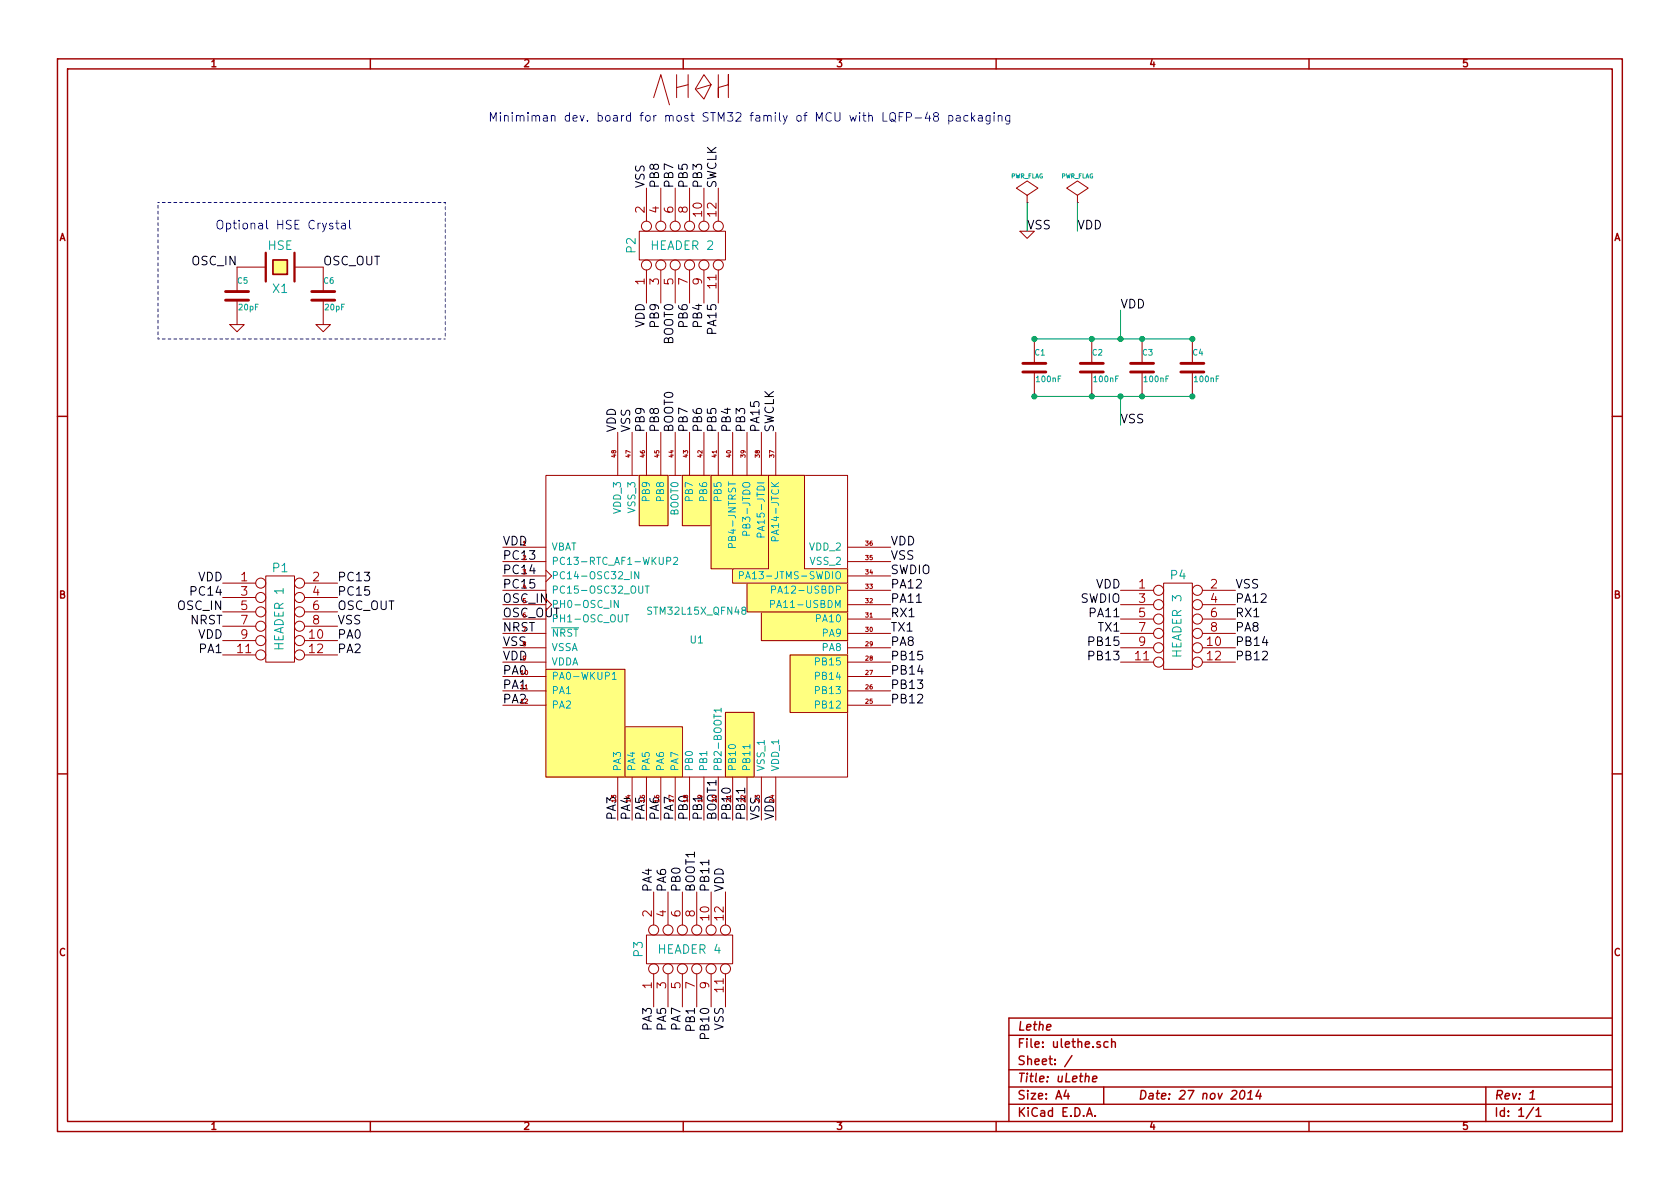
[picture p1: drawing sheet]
<svg xmlns="http://www.w3.org/2000/svg" width="297mm" height="210mm" viewBox="0 0 297 210" stroke-linecap="round" stroke-linejoin="round" font-family="sans-serif">
<g fill="none" stroke="#a00000" stroke-width=".25">
<path d="M10.2 10.4h276.6v189.7h-276.6zM11.9 12.2h273.2v186.1h-273.2zM65.5 10.4v1.8M120.8 10.4v1.8M176.1 10.4v1.8M231.4 10.4v1.8M10.2 73.6h1.7M285.1 73.6h1.7M10.2 136.8h1.7M285.1 136.8h1.7M65.5 198.3v1.8M120.8 198.3v1.8"/>
<path d="M176.1 198.3v1.8M178.4 183.1h106.7M178.4 189.2h106.7M178.4 195.3h106.7M178.4 192.2h106.7M188.5 192.8l-.4 1h1M188.8 193.3v1.1M189.5 186.7l-1.3 1.9M191.9 190.4l.3-.1 .3 .1v.9M192.1 197.4l.5-1.5 .5 1.5M192.3 197h.7M193.2 190.8l.7-.1v-.3h-.6l-.2 .7 .2 .2 .5-.1"/>
<path d="M193.6 197.3v.1M195.1 192.2v3.1M195.9 184.3a.48 .48 0 0 0-.7 0v.8l.3 .1 .4-.1M196.5 184.3h.1a.36 .36 0 0 1 .6 .1v.8M196.5 183.7v1.5M219.4 193l.4-.2a.88 .88 0 0 1-.3 1.6l-.3-.3a1.19 1.19 0 0 1 .2-1.1zM220.5 194.4h.9M220.7 193.3l.5-.5-.2 1.6M222.6 192.8l-.6 1h1M222.9 193.3l-.2 1.1M231.4 198.3v1.8M262.7 192.2v6.1"/>
<path d="M270.4 194.4h.9M270.6 193.3l.5-.5-.2 1.6M271.1 195.8l-1.3 2M271.6 196.3l.4-.4v1.5M271.6 197.4h.9M285.1 180h-106.7v18.3"/>
</g>
<g fill="none" stroke="#00f" stroke-width=".18">
<path d="M164 19.8l-.4 1.1h1M171.8 19.9v1.5M175.8 19.9v.2M58.8 39.5h-.3l-.3 .2 .1 .2 .5 .2v.3h-.6M59.4 39.5h.5M59.6 39v1.3l.3 .2M60.4 39.5h.6l.1 1M61.1 39.8l-.5 .1a.3 .3 0 0 0-.3 .3 .3 .3 0 0 0 .3 .3l.5-.1M61.8 39v1.3l.2 .2M161.8 20.8h1.2M164.3 20.4v1M165.4 20.6l-.4-.3 .1-.2a.48 .48 0 0 1 .8 0v.2l-.1 .2-.4 .1-.4 .2 .1 .5 .3 .1h.2l.3-.2v-.4l-.3-.2"/>
<path d="M167.7 20.5a.48 .48 0 0 1 .7 .1v.7l-.2 .1h-.5M167.7 20.4v1.5M169.1 20.5h.6l.1 .9M169.8 20.8h-.5a.3 .3 0 0 0-.3 .3 .3 .3 0 0 0 .3 .3h.5M171.1 20.5a.48 .48 0 0 0-.6 .1v.7l.2 .1h.4M171.9 20.8l.5 .6M172.4 20.4l-.6 .6M173 20.5h.6l.1 .9M173.7 20.8h-.5a.3 .3 0 0 0-.3 .3 .3 .3 0 0 0 .3 .3h.5M175.1 20.4v1.3l-.3 .2h-.4M175.1 20.5a.48 .48 0 0 0-.7 .1v.7l.2 .1h.5M175.8 20.4v1"/>
<path d="M176.5 20.6l.1-.1a.36 .36 0 0 1 .6 .1v.8M176.5 20.4v1M178.5 20.4v1.3l-.2 .2h-.4M178.5 20.5a.48 .48 0 0 0-.6 .1v.7l.2 .1h.4"/>
</g>
<g fill="none" stroke="#a00000" stroke-width=".18">
<path d="M115.6 17.3l1.2-4.1 1.6 5.3M119.6 13.2v4.1M121.7 15l-2.1 .5M121.7 13.2v4.1M125.7 15l-1.2 2.5-1.6-1.8 1.6-2.5 1.2 1.8-2.5 .7M127 13.2v4.1v-1.8l1.8-.5v-1.8v4.1M114.3 33.3v5.8M116.8 33.3v5.8M119.4 33.3v5.8M121.9 33.3v5.8M124.5 33.3v5.8M127 33.3v5.8"/>
<path d="M181.6 35.8h.1M181.6 34.5l1.9-1.2-1.9-1.3-1.9 1.3 1.9 1.2v1.3M190.5 35.8h.1M190.5 34.5l1.9-1.2-1.9-1.3-1.9 1.3 1.9 1.2v1.3M40.6 57.4h2.6l-1.3 1.3zM41.9 53.1v4.3M47 47.2h-5.1v4.4M52.1 47.2h5v4.4M55.9 57.4h2.5l-1.3 1.3zM57.1 53.1v4.3M113 40.9h15.3v5.1h-15.3zM114.3 47.7v5.9"/>
<path d="M116.8 47.7v5.9M119.4 47.7v5.9M121.9 47.7v5.9M124.5 47.7v5.9M127 47.7v5.9M180.3 40.9h2.6l-1.3 1.3zM182.9 59.9v4.4M193 59.9v4.4M201.9 59.9v4.4M210.8 59.9v4.4M109.2 76.4v7.7M111.8 76.4v7.7"/>
<path d="M114.3 76.4v7.7M116.8 76.4v7.7M119.4 76.4v7.7M121.9 76.4v7.7M124.5 76.4v7.7M127 76.4v7.7M129.5 76.4v7.7M132.1 76.4v7.7M134.6 76.4v7.7M137.2 76.4v7.7M182.9 65.8v4.3M193 65.8v4.3"/>
<path d="M201.9 65.8v4.3M210.8 65.8v4.3M88.9 96.8h7.6M88.9 99.3h7.6M96.5 84.1h53.4v53.3h-53.4zM113 84.1h5.1v8.9h-5.1zM113.4 90.8v1.5M114 90.9l.2-.1h.4l.2 .1 .1 .3-.1 .2-.8 .9h.9M116.4 90.9a.63 .63 0 0 0-.7 0 .63 .63 0 0 0-.2 .8 .6 .6 0 0 0 .3 .5 .6 .6 0 0 0 .6 0M117 91.2l.4-.4v1.5M117 92.3h.9M120.6 84.1h5.1v8.9h-5.1z"/>
<path d="M121 90.8v1.5M121.6 90.9l.3-.1h.3l.3 .1v.3v.2l-.9 .9h.9M124.1 90.9a.63 .63 0 0 0-.8 0 .63 .63 0 0 0-.2 .8 .6 .6 0 0 0 .3 .5 .6 .6 0 0 0 .7 0M124.6 91.2l.5-.4v1.5M124.6 92.3h.9M125.7 84.1h10.2v16.5h-10.2zM129.4 98.5a.62 .62 0 0 0-.8 0v.5l.7 .3v.5a.68 .68 0 0 1-.8 0M130 99.2l.8-.1 .1-.2v-.4l-.3-.1h-.6v1.5M131.6 98.4v1.5M132.2 98.8l.5-.4v1.5M132.2 99.9h.9M135.9 84.1h6.3v16.5h7.7v2.5h-20.4v-2.5h6.4z"/>
<path d="M138.8 96.2l1.5 .3-1.1 .3 1.1 .3-1.5 .4M138.9 98a.62 .62 0 0 0 0 .8h.5l.3-.8h.5a.68 .68 0 0 1 0 .9M138.9 95a.81 .81 0 0 1 .9-.3 .81 .81 0 0 1 .5 .9h-1.5zM149.9 96.8h7.6M149.9 99.3h7.6M39.4 103.1h5.8M39.4 105.7h5.8M39.4 108.2h5.8M39.4 110.7h5.8M39.4 113.3h5.8M39.4 115.8h5.8M47 101.8h5.1v15.3h-5.1z"/>
<path d="M53.8 103.1h5.9M53.8 105.7h5.9M53.8 108.2h5.9M53.8 110.7h5.9M53.8 113.3h5.9M53.8 115.8h5.9M88.9 104.4h7.6M88.9 106.9h7.6M88.9 109.5h7.6M88.9 112h7.6M88.9 114.5h7.6M88.9 117.1h7.6"/>
<path d="M88.9 101.8h7.6M88.9 119.6h7.6M96.5 118.4h14v19h-14zM96.5 100.8l1 1-1 1.1M96.5 105.9l1 1-1 1M132.1 103.1h17.8v5.1h-17.8zM133.7 106.7h1.3l.2 .3v.3l-.2 .3h-1.3M133.8 105.2a.62 .62 0 0 0 .1 .8h.4l.3-.7h.5a.68 .68 0 0 1 .1 .8M134.4 104a.41 .41 0 0 1 .3-.3 .41 .41 0 0 1 .4 0l.1 .3v.5h-1.5l.1-.6 .2-.2 .3 .1 .1 .2v.5M134.6 108.2h15.3v5.1h-15.3zM135.8 109.8v1.3l.3 .2h.3l.3-.2v-1.3M138.2 109.9a.62 .62 0 0 0-.8 .1v.4l.8 .4v.4a.68 .68 0 0 1-.9 .1"/>
<path d="M138.7 111.3l.5-1.5 .5 1.5M138.8 110.9h.7M139.7 115.8h10.2v10.2h-10.2zM140.2 110.6h.7l.1-.3v-.3l-.3-.2h-.5v1.5M140.5 110.6l.5 .7M141.5 109.8h.8M141.9 109.8v1.5M142.8 110.3l.4-.5v1.5M142.8 111.3h.9M142.8 118.6v.9l-.8-.8-.2-.1-.3 .1-.2 .2v.3l.2 .3M149.9 104.4h7.6M149.9 106.9h7.6"/>
<path d="M149.9 109.5h7.6M149.9 112h7.6M149.9 114.5h7.6M149.9 117.1h7.6M149.9 101.8h7.6M149.9 119.6h7.6M198.1 104.4h5.9M198.1 106.9h5.9M198.1 109.5h5.9M198.1 112h5.9M198.1 114.5h5.9M198.1 117.1h5.9"/>
<path d="M205.7 103.1h5.1v15.3h-5.1zM212.6 104.4h5.8M212.6 106.9h5.8M212.6 109.5h5.8M212.6 112h5.8M212.6 114.5h5.8M212.6 117.1h5.8M88.9 122.2h7.6M88.9 124.7h7.6M99 127.6v1.2l.3 .3h.3l.3-.3v-1.2M101.4 127.7a.62 .62 0 0 0-.8 .1v.4l.7 .3v.5a.68 .68 0 0 1-.8 .1M101.8 129.1l.5-1.5 .5 1.5"/>
<path d="M102 128.7h.7M103.3 128.4l.8-.1 .1-.2-.1-.3-.2-.2h-.6v1.5M103.7 128.4l.5 .7M104.6 127.6h.9M105.1 127.6v1.5M105.9 127.8l.3-.2h.3l.3 .2v.2v.3l-.9 .8h.9M109.2 137.4v7.6M110.5 128.5h10.1v8.9h-10.1zM111.8 137.4v7.6M114.2 130.2a.62 .62 0 0 0-.8 .1v.4l.7 .4v.4a.68 .68 0 0 1-.8 .1M114.3 137.4v7.6M114.8 131l.7-.1 .2-.2-.1-.4-.2-.2h-.6v1.6"/>
<path d="M116.3 130.1v1.6M116.8 137.4v7.6M117 130.6l.4-.5v1.6M117 131.7h.9M119.4 137.4v7.6M121.9 137.4v7.6M124.5 137.4v7.6M127 137.4v7.6M128.3 126h5v11.4h-5zM128.6 127.6v1.5M129.3 127.8l.2-.2h.3l.3 .2v.2v.3l-.9 .8h.9M129.5 137.4v7.6"/>
<path d="M131.7 127.8a.63 .63 0 0 0-.8-.1 .63 .63 0 0 0-.2 .8 .6 .6 0 0 0 .3 .6 .6 .6 0 0 0 .7-.1M132.1 137.4v7.6M132.2 127.8l.3-.2h.3l.2 .2 .1 .2-.1 .3-.8 .8h.9M134.6 137.4v7.6M137.2 137.4v7.6M141.3 120.1h1.5M141.4 122.3a.62 .62 0 0 0 .1 .8h.4l.4-.7h.4a.68 .68 0 0 1 .1 .8M142.1 121.7v-.8l-.3-.1h-.3l-.2 .3v.6h1.5M149.9 122.2h7.6M149.9 124.7h7.6M115.6 157.7v5.9M118.1 157.7v5.9"/>
<path d="M120.6 157.7v5.9M123.2 157.7v5.9M125.7 157.7v5.9M128.3 157.7v5.9M114.3 165.3h15.2v5.1h-15.2zM115.6 172.2v5.8M118.1 172.2v5.8M120.6 172.2v5.8M123.2 172.2v5.8M125.7 172.2v5.8M128.3 172.2v5.8"/>
<circle cx="114.3" cy="40" r=".89"/>
<circle cx="116.8" cy="40" r=".89"/>
<circle cx="119.4" cy="40" r=".89"/>
<circle cx="121.9" cy="40" r=".89"/>
<circle cx="124.5" cy="40" r=".89"/>
<circle cx="127" cy="40" r=".89"/>
<circle cx="114.3" cy="46.9" r=".89"/>
<circle cx="116.8" cy="46.9" r=".89"/>
<circle cx="119.4" cy="46.9" r=".89"/>
<circle cx="121.9" cy="46.9" r=".89"/>
<circle cx="124.5" cy="46.9" r=".89"/>
<circle cx="127" cy="46.9" r=".89"/>
<circle cx="46.1" cy="115.8" r=".89"/>
<circle cx="46.1" cy="113.3" r=".89"/>
<circle cx="46.1" cy="110.7" r=".89"/>
<circle cx="46.1" cy="105.7" r=".89"/>
<circle cx="46.1" cy="108.2" r=".89"/>
<circle cx="46.1" cy="103.1" r=".89"/>
<circle cx="53" cy="110.7" r=".89"/>
<circle cx="53" cy="113.3" r=".89"/>
<circle cx="53" cy="108.2" r=".89"/>
<circle cx="53" cy="103.1" r=".89"/>
<circle cx="53" cy="105.7" r=".89"/>
<circle cx="53" cy="115.8" r=".89"/>
<circle cx="204.9" cy="104.4" r=".89"/>
<circle cx="204.9" cy="106.9" r=".89"/>
<circle cx="204.9" cy="109.5" r=".89"/>
<circle cx="204.9" cy="112" r=".89"/>
<circle cx="204.9" cy="114.5" r=".89"/>
<circle cx="204.9" cy="117.1" r=".89"/>
<circle cx="211.7" cy="109.5" r=".89"/>
<circle cx="211.7" cy="104.4" r=".89"/>
<circle cx="211.7" cy="106.9" r=".89"/>
<circle cx="211.7" cy="114.5" r=".89"/>
<circle cx="211.7" cy="117.1" r=".89"/>
<circle cx="211.7" cy="112" r=".89"/>
<circle cx="115.6" cy="171.3" r=".89"/>
<circle cx="115.6" cy="164.5" r=".89"/>
<circle cx="118.1" cy="164.5" r=".89"/>
<circle cx="118.1" cy="171.3" r=".89"/>
<circle cx="120.6" cy="171.3" r=".89"/>
<circle cx="120.6" cy="164.5" r=".89"/>
<circle cx="123.2" cy="171.3" r=".89"/>
<circle cx="123.2" cy="164.5" r=".89"/>
<circle cx="125.7" cy="171.3" r=".89"/>
<circle cx="125.7" cy="164.5" r=".89"/>
<circle cx="128.3" cy="171.3" r=".89"/>
<circle cx="128.3" cy="164.5" r=".89"/>
</g>
<path d="M39.9 53.1h4M39.9 51.6h4M55.1 53.1h4.1M55.1 51.6h4.1M180.8 65.8h4.1M180.8 64.3h4.1M191 65.8h4.1M191 64.3h4.1M199.9 65.8h4.1M199.9 64.3h4.1M208.8 65.8h4.1M208.8 64.3h4.1" fill="none" stroke="#a00000" stroke-width=".51"/>
<path d="M181.6 35.8v5.1M190.5 35.8v5.1M182.9 59.9h27.9M198.1 54.9v5M182.9 70.1h27.9M198.1 70.1v5.1" fill="none" stroke="#00a000" stroke-width=".18"/>
<g fill="#00a000" stroke="#00a000" stroke-width=".25">
<circle cx="201.9" cy="59.9" r=".41"/>
<circle cx="193" cy="70.1" r=".41"/>
<circle cx="201.9" cy="70.1" r=".41"/>
<circle cx="198.1" cy="59.9" r=".41"/>
<circle cx="198.1" cy="70.1" r=".41"/>
<circle cx="193" cy="59.9" r=".41"/>
<circle cx="182.9" cy="59.9" r=".41"/>
<circle cx="182.9" cy="70.1" r=".41"/>
<circle cx="210.8" cy="59.9" r=".41"/>
<circle cx="210.8" cy="70.1" r=".41"/>
</g>
<path d="M131.7 139.4v.9M125.3 152.1v.9" fill="none" stroke="#000" stroke-width=".18"/>
<g fill="#ffff80" stroke="#ffff80" stroke-width=".25">
<path d="M113 84.1h5.1v8.9h-5.1z"/>
<path d="M120.6 84.1h5.1v8.9h-5.1z"/>
<path d="M125.7 84.1h10.2v16.5h-10.2z"/>
<path d="M139.7 115.8h10.2v10.2h-10.2z"/>
<path d="M134.6 108.2h15.3v5.1h-15.3z"/>
<path d="M132.1 103.1h17.8v5.1h-17.8z"/>
<path d="M135.9 84.1h6.3v16.5h7.7v2.5h-20.4v-2.5h6.4z"/>
<path d="M96.5 118.4h14v19h-14z"/>
<path d="M110.5 128.5h10.1v8.9h-10.1z"/>
<path d="M128.3 126h5v11.4h-5z"/>
<path d="M48.3 46h2.5v2.5h-2.5z"/>
</g>
<g fill="none" stroke="#00a0a0" stroke-width=".18">
<path d="M117.9 99.2h.6v-.5l-.1-.2h-.5v1.3M119.1 98.7l.5-.2 .2 .4-.8 .9h.8M129.4 96.8v-.6h-.5l-.1 .1v.5h1.2M132 94.6l-.1-.6h-.5l-.1 .2v.4h1.3M134.5 95v-.6l-.5-.1-.1 .2v.5h1.2M137.1 95.6l-.1-.6h-.5l-.1 .1v.5h1.3M97.5 111h4.8M108.3 119.2l.3-.3v1.2M109.3 106.2v1.2l-.7-1.2v1.2M110.5 108.7h.7M110.8 108.7v1.3M111.6 101.1v1.3"/>
<path d="M112.9 101.1v1.3l-.7-1.3v1.3M114.1 103.6h.7M114.4 103.6v1.3M130.7 101.7h.6l.1-.5-.2-.1h-.5v1.3M131.8 102.4l.4-1.3 .5 1.3M132 102h.5M136.2 106.8h.7v-.5l-.2-.1h-.5v1.2M136.4 104.3l.6-.1 .1-.4-.2-.2h-.5v1.3M108.3 120.1h.7M127.5 125.6h-1.3l.4 .3M127.5 125.2v.7M132.6 131.7v.7"/>
</g>
<path d="M47 44.7v5.1M52.1 44.7v5.1" fill="none" stroke="#a00000" stroke-width=".41"/>
<path d="M48.3 46h2.5v2.5h-2.5z" fill="none" stroke="#a00000" stroke-width=".3"/>
<path d="M78.7 35.8h-50.8M78.7 35.8v24.1M27.9 59.9v-24.1M78.7 59.9h-50.8" fill="none" stroke="#00f" stroke-width=".18" stroke-dasharray=".5" stroke-dashoffset=".3"/>
<g font-size="2.1" fill="#00f">
<text x="86.4" y="21.6">Minimiman dev. board for most STM32 family of MCU with LQFP-48 packaging</text>
<text x="38.1" y="40.6">Optional HSE Crystal</text>
</g>
<g font-size="2.1">
<text x="114" y="33.3" transform="rotate(-90 114 33.3)">VSS</text>
<text x="116.6" y="33.3" transform="rotate(-90 116.6 33.3)">PB8</text>
<text x="119.1" y="33.3" transform="rotate(-90 119.1 33.3)">PB7</text>
<text x="121.7" y="33.3" transform="rotate(-90 121.7 33.3)">PB5</text>
<text x="124.2" y="33.3" transform="rotate(-90 124.2 33.3)">PB3</text>
<text x="126.7" y="33.3" transform="rotate(-90 126.7 33.3)">SWCLK</text>
<text x="181.6" y="40.6">VSS</text>
<text x="190.5" y="40.6">VDD</text>
<text x="34" y="47">OSC_IN</text>
<text x="57.1" y="47">OSC_OUT</text>
<text x="114" y="58.1" transform="rotate(-90 114 58.1)">VDD</text>
<text x="116.6" y="57.7" transform="rotate(-90 116.6 57.7)">PB9</text>
<text x="121.7" y="57.7" transform="rotate(-90 121.7 57.7)">PB6</text>
<text x="124.2" y="57.7" transform="rotate(-90 124.2 57.7)">PB4</text>
<text x="126.7" y="58.9" transform="rotate(-90 126.7 58.9)">PA15</text>
<text x="198.1" y="54.6">VDD</text>
<text x="119.1" y="60.9" transform="rotate(-90 119.1 60.9)">BOOT0</text>
<text x="109" y="76.4" transform="rotate(-90 109 76.4)">VDD</text>
<text x="111.5" y="76.4" transform="rotate(-90 111.5 76.4)">VSS</text>
<text x="114" y="76.4" transform="rotate(-90 114 76.4)">PB9</text>
<text x="116.6" y="76.4" transform="rotate(-90 116.6 76.4)">PB8</text>
<text x="119.1" y="76.4" transform="rotate(-90 119.1 76.4)">BOOT0</text>
<text x="121.7" y="76.4" transform="rotate(-90 121.7 76.4)">PB7</text>
<text x="124.2" y="76.4" transform="rotate(-90 124.2 76.4)">PB6</text>
<text x="126.7" y="76.4" transform="rotate(-90 126.7 76.4)">PB5</text>
<text x="129.3" y="76.4" transform="rotate(-90 129.3 76.4)">PB4</text>
<text x="131.8" y="76.4" transform="rotate(-90 131.8 76.4)">PB3</text>
<text x="134.4" y="76.4" transform="rotate(-90 134.4 76.4)">PA15</text>
<text x="136.9" y="76.4" transform="rotate(-90 136.9 76.4)">SWCLK</text>
<text x="198.1" y="74.9">VSS</text>
<text x="88.9" y="96.5">VDD</text>
<text x="88.9" y="99.1">PC13</text>
<text x="88.9" y="101.6">PC14</text>
<text x="157.5" y="96.5">VDD</text>
<text x="157.5" y="99.1">VSS</text>
<text x="157.5" y="101.6">SWDIO</text>
<text x="31.5" y="107.9">OSC_IN</text>
<text x="34.1" y="105.4">PC14</text>
<text x="34.9" y="102.9">VDD</text>
<text x="59.7" y="102.9">PC13</text>
<text x="59.7" y="105.4">PC15</text>
<text x="59.7" y="107.9">OSC_OUT</text>
<text x="88.9" y="104.1">PC15</text>
<text x="88.9" y="106.7">OSC_IN</text>
<text x="157.5" y="106.7">PA11</text>
<text x="157.5" y="104.1">PA12</text>
<text x="190.9" y="106.7">SWDIO</text>
<text x="193.6" y="104.1">VDD</text>
<text x="218.4" y="104.1">VSS</text>
<text x="218.4" y="106.7">PA12</text>
<text x="33.6" y="110.5">NRST</text>
<text x="34.9" y="113">VDD</text>
<text x="59.7" y="110.5">VSS</text>
<text x="59.7" y="113">PA0</text>
<text x="88.9" y="111.8">NRST</text>
<text x="157.5" y="111.8">TX1</text>
<text x="157.5" y="109.2">RX1</text>
<text x="192.8" y="109.2">PA11</text>
<text x="194.2" y="111.8">TX1</text>
<text x="218.4" y="109.2">RX1</text>
<text x="218.4" y="111.8">PA8</text>
<text x="35.2" y="115.6">PA1</text>
<text x="59.7" y="115.6">PA2</text>
<text x="88.9" y="114.3">VSS</text>
<text x="88.9" y="116.8">VDD</text>
<text x="88.9" y="119.4">PA0</text>
<text x="157.5" y="119.4">PB14</text>
<text x="157.5" y="116.8">PB15</text>
<text x="157.5" y="114.3">PA8</text>
<text x="192.8" y="114.3">PB15</text>
<text x="192.8" y="116.8">PB13</text>
<text x="218.4" y="114.3">PB14</text>
<text x="218.4" y="116.8">PB12</text>
<text x="88.9" y="121.9">PA1</text>
<text x="88.9" y="124.5">PA2</text>
<text x="157.5" y="124.5">PB12</text>
<text x="157.5" y="121.9">PB13</text>
<text x="109" y="145" transform="rotate(-90 109 145)">PA3</text>
<text x="111.5" y="145" transform="rotate(-90 111.5 145)">PA4</text>
<text x="114" y="145" transform="rotate(-90 114 145)">PA5</text>
<text x="116.6" y="145" transform="rotate(-90 116.6 145)">PA6</text>
<text x="119.1" y="145" transform="rotate(-90 119.1 145)">PA7</text>
<text x="121.7" y="145" transform="rotate(-90 121.7 145)">PB0</text>
<text x="124.2" y="145" transform="rotate(-90 124.2 145)">PB1</text>
<text x="126.7" y="145" transform="rotate(-90 126.7 145)">BOOT1</text>
<text x="129.3" y="145" transform="rotate(-90 129.3 145)">PB10</text>
<text x="131.8" y="145" transform="rotate(-90 131.8 145)">PB11</text>
<text x="134.4" y="145" transform="rotate(-90 134.4 145)">VSS</text>
<text x="136.9" y="145" transform="rotate(-90 136.9 145)">VDD</text>
<text x="115.3" y="157.7" transform="rotate(-90 115.3 157.7)">PA4</text>
<text x="117.9" y="157.7" transform="rotate(-90 117.9 157.7)">PA6</text>
<text x="120.4" y="157.7" transform="rotate(-90 120.4 157.7)">PB0</text>
<text x="122.9" y="157.7" transform="rotate(-90 122.9 157.7)">BOOT1</text>
<text x="125.5" y="157.7" transform="rotate(-90 125.5 157.7)">PB11</text>
<text x="128" y="157.7" transform="rotate(-90 128 157.7)">VDD</text>
<text x="115.3" y="182.2" transform="rotate(-90 115.3 182.2)">PA3</text>
<text x="117.9" y="182.2" transform="rotate(-90 117.9 182.2)">PA5</text>
<text x="120.4" y="182.2" transform="rotate(-90 120.4 182.2)">PA7</text>
<text x="122.9" y="182.2" transform="rotate(-90 122.9 182.2)">PB1</text>
<text x="125.5" y="183.4" transform="rotate(-90 125.5 183.4)">PB10</text>
<text x="128" y="182.3" transform="rotate(-90 128 182.3)">VSS</text>
</g>
<g font-size="2.1" fill="#a00000">
<text x="114" y="37.7" transform="rotate(-90 114 37.7)">2</text>
<text x="116.6" y="37.7" transform="rotate(-90 116.6 37.7)">4</text>
<text x="119.1" y="37.7" transform="rotate(-90 119.1 37.7)">6</text>
<text x="121.7" y="37.7" transform="rotate(-90 121.7 37.7)">8</text>
<text x="124.2" y="38.2" transform="rotate(-90 124.2 38.2)">10</text>
<text x="126.7" y="38.2" transform="rotate(-90 126.7 38.2)">12</text>
<text x="114" y="50.4" transform="rotate(-90 114 50.4)">1</text>
<text x="116.6" y="50.4" transform="rotate(-90 116.6 50.4)">3</text>
<text x="119.1" y="50.4" transform="rotate(-90 119.1 50.4)">5</text>
<text x="121.7" y="50.4" transform="rotate(-90 121.7 50.4)">7</text>
<text x="124.2" y="50.4" transform="rotate(-90 124.2 50.4)">9</text>
<text x="126.7" y="50.9" transform="rotate(-90 126.7 50.9)">11</text>
<text x="42.6" y="102.9">1</text>
<text x="42.6" y="105.4">3</text>
<text x="42.6" y="107.9">5</text>
<text x="55.3" y="102.9">2</text>
<text x="55.3" y="105.4">4</text>
<text x="55.3" y="107.9">6</text>
<text x="201.3" y="104.1">1</text>
<text x="201.3" y="106.7">3</text>
<text x="214" y="104.1">2</text>
<text x="214" y="106.7">4</text>
<text x="42.6" y="110.5">7</text>
<text x="42.6" y="113">9</text>
<text x="54.7" y="113">10</text>
<text x="55.3" y="110.5">8</text>
<text x="201.3" y="109.2">5</text>
<text x="201.3" y="111.8">7</text>
<text x="214" y="109.2">6</text>
<text x="214" y="111.8">8</text>
<text x="42" y="115.6">11</text>
<text x="54.7" y="115.6">12</text>
<text x="200.8" y="116.8">11</text>
<text x="201.3" y="114.3">9</text>
<text x="213.5" y="114.3">10</text>
<text x="213.5" y="116.8">12</text>
<text x="115.3" y="162.1" transform="rotate(-90 115.3 162.1)">2</text>
<text x="117.9" y="162.1" transform="rotate(-90 117.9 162.1)">4</text>
<text x="120.4" y="162.1" transform="rotate(-90 120.4 162.1)">6</text>
<text x="122.9" y="162.1" transform="rotate(-90 122.9 162.1)">8</text>
<text x="125.5" y="162.7" transform="rotate(-90 125.5 162.7)">10</text>
<text x="128" y="162.7" transform="rotate(-90 128 162.7)">12</text>
<text x="115.3" y="174.8" transform="rotate(-90 115.3 174.8)">1</text>
<text x="117.9" y="174.8" transform="rotate(-90 117.9 174.8)">3</text>
<text x="120.4" y="174.8" transform="rotate(-90 120.4 174.8)">5</text>
<text x="122.9" y="174.8" transform="rotate(-90 122.9 174.8)">7</text>
<text x="125.5" y="174.8" transform="rotate(-90 125.5 174.8)">9</text>
<text x="128" y="175.4" transform="rotate(-90 128 175.4)">11</text>
<text x="179.9" y="185.4">File: ulethe.sch</text>
<text x="179.9" y="182.3">Lethe</text>
<text x="179.9" y="191.5">Title: uLethe</text>
<text x="179.9" y="188.4">Sheet: /</text>
<text x="179.9" y="197.6">KiCad E.D.A.</text>
<text x="179.9" y="194.5">Size: A4</text>
<text x="201.2" y="194.5">Date: 27 nov 2014</text>
<text x="264.2" y="194.5">Rev: 1</text>
<text x="264.2" y="197.6">Id: 1/1</text>
</g>
<g font-size="2.1" fill="#00a0a0">
<text x="47.3" y="44.3">HSE</text>
<text x="112.4" y="44.7" transform="rotate(-90 112.4 44.7)">P2</text>
<text x="115.3" y="44.3">HEADER 2</text>
<text x="48.2" y="51.9">X1</text>
<text x="48.2" y="101.3">P1</text>
<text x="207" y="102.5">P4</text>
<text x="88.9" y="109.2">OSC_OUT</text>
<text x="50.2" y="114.8" transform="rotate(-90 50.2 114.8)">HEADER 1</text>
<text x="209" y="116.1" transform="rotate(-90 209 116.1)">HEADER 3</text>
<text x="113.7" y="169.2" transform="rotate(-90 113.7 169.2)">P3</text>
<text x="116.5" y="168.7">HEADER 4</text>
</g>
<g font-size="1.8" fill="#a00000">
<text x="37.3" y="11.9">1</text>
<text x="92.7" y="11.9">2</text>
<text x="148" y="11.9">3</text>
<text x="203.3" y="11.9">4</text>
<text x="258.6" y="11.9">5</text>
<text x="10.4" y="42.7">A</text>
<text x="285.3" y="42.7">A</text>
<text x="10.4" y="105.9">B</text>
<text x="285.3" y="105.9">B</text>
<text x="10.4" y="169.1">C</text>
<text x="285.3" y="169.1">C</text>
<text x="37.3" y="199.8">1</text>
<text x="92.7" y="199.8">2</text>
<text x="148" y="199.8">3</text>
<text x="203.3" y="199.8">4</text>
<text x="258.6" y="199.8">5</text>
</g>
<g font-size="1.8" fill="#00a0a0">
<text x="114.9" y="88.5" transform="rotate(-90 114.9 88.5)">PB9</text>
<text x="117.5" y="88.5" transform="rotate(-90 117.5 88.5)">PB8</text>
<text x="122.6" y="88.5" transform="rotate(-90 122.6 88.5)">PB7</text>
<text x="125.1" y="88.5" transform="rotate(-90 125.1 88.5)">PB6</text>
<text x="127.6" y="88.5" transform="rotate(-90 127.6 88.5)">PB5</text>
<text x="109.9" y="90.8" transform="rotate(-90 109.9 90.8)">VDD_3</text>
<text x="112.4" y="90.6" transform="rotate(-90 112.4 90.6)">VSS_3</text>
<text x="120" y="91.2" transform="rotate(-90 120 91.2)">BOOT0</text>
<text x="130.2" y="96" transform="rotate(-90 130.2 96)">PB4-JNTRST</text>
<text x="132.7" y="93.8" transform="rotate(-90 132.7 93.8)">PB3-JTDO</text>
<text x="135.3" y="93.9" transform="rotate(-90 135.3 93.9)">PA15-JTDI</text>
<text x="137.8" y="94.7" transform="rotate(-90 137.8 94.7)">PA14-JTCK</text>
<text x="97.5" y="97.4">VBAT</text>
<text x="97.5" y="99.9">PC13-RTC_AF1-WKUP2</text>
<text x="143.2" y="97.4">VDD_2</text>
<text x="143.3" y="99.9">VSS_2</text>
<text x="97.5" y="102.5">PC14-OSC32_IN</text>
<text x="97.5" y="105">PC15-OSC32_OUT</text>
<text x="97.5" y="107.6">PH0-OSC_IN</text>
<text x="132.5" y="102.5">PA13-JTMS-SWDIO</text>
<text x="137.3" y="107.6">PA11-USBDM</text>
<text x="137.6" y="105">PA12-USBDP</text>
<text x="97.5" y="110.1">PH1-OSC_OUT</text>
<text x="97.5" y="112.6">NRST</text>
<text x="114.9" y="108.8">STM32L15X_QFN48</text>
<text x="122.1" y="113.8">U1</text>
<text x="144.4" y="110.1">PA10</text>
<text x="145.4" y="112.6">PA9</text>
<text x="97.5" y="115.2">VSSA</text>
<text x="97.5" y="117.7">VDDA</text>
<text x="144.4" y="117.7">PB15</text>
<text x="145.4" y="115.2">PA8</text>
<text x="97.5" y="120.3">PA0-WKUP1</text>
<text x="97.5" y="122.8">PA1</text>
<text x="97.5" y="125.3">PA2</text>
<text x="144.4" y="125.3">PB12</text>
<text x="144.4" y="122.8">PB13</text>
<text x="144.4" y="120.3">PB14</text>
<text x="109.9" y="136.4" transform="rotate(-90 109.9 136.4)">PA3</text>
<text x="112.4" y="136.4" transform="rotate(-90 112.4 136.4)">PA4</text>
<text x="114.9" y="136.4" transform="rotate(-90 114.9 136.4)">PA5</text>
<text x="117.5" y="136.4" transform="rotate(-90 117.5 136.4)">PA6</text>
<text x="120" y="136.4" transform="rotate(-90 120 136.4)">PA7</text>
<text x="122.6" y="136.4" transform="rotate(-90 122.6 136.4)">PB0</text>
<text x="125.1" y="136.4" transform="rotate(-90 125.1 136.4)">PB1</text>
<text x="127.6" y="136.4" transform="rotate(-90 127.6 136.4)">PB2-BOOT1</text>
<text x="130.2" y="136.4" transform="rotate(-90 130.2 136.4)">PB10</text>
<text x="132.7" y="136.4" transform="rotate(-90 132.7 136.4)">PB11</text>
<text x="135.3" y="136.4" transform="rotate(-90 135.3 136.4)">VSS_1</text>
<text x="137.8" y="136.4" transform="rotate(-90 137.8 136.4)">VDD_1</text>
</g>
<g font-size="1.4" fill="#00a0a0">
<text x="42" y="50.2">C5</text>
<text x="57.3" y="50.2">C6</text>
<text x="42.3" y="54.9">20pF</text>
<text x="57.5" y="54.9">20pF</text>
<text x="183" y="62.9">C1</text>
<text x="193.1" y="62.9">C2</text>
<text x="202" y="62.9">C3</text>
<text x="210.9" y="62.9">C4</text>
<text x="183.3" y="67.6">100nF</text>
<text x="193.5" y="67.6">100nF</text>
<text x="202.4" y="67.6">100nF</text>
<text x="211.3" y="67.6">100nF</text>
</g>
<g font-size="1.1" fill="#00a0a0">
<text x="178.6" y="31.6">PWR_FLAG</text>
<text x="187.5" y="31.6">PWR_FLAG</text>
</g>
<g font-size="1.1" fill="#a00000">
<text x="109" y="80.8" transform="rotate(-90 109 80.8)">48</text>
<text x="111.5" y="80.8" transform="rotate(-90 111.5 80.8)">47</text>
<text x="114" y="80.8" transform="rotate(-90 114 80.8)">46</text>
<text x="116.6" y="80.8" transform="rotate(-90 116.6 80.8)">45</text>
<text x="119.1" y="80.8" transform="rotate(-90 119.1 80.8)">44</text>
<text x="121.7" y="80.8" transform="rotate(-90 121.7 80.8)">43</text>
<text x="124.2" y="80.8" transform="rotate(-90 124.2 80.8)">42</text>
<text x="126.7" y="80.8" transform="rotate(-90 126.7 80.8)">41</text>
<text x="129.3" y="80.8" transform="rotate(-90 129.3 80.8)">40</text>
<text x="131.8" y="80.8" transform="rotate(-90 131.8 80.8)">39</text>
<text x="134.4" y="80.8" transform="rotate(-90 134.4 80.8)">38</text>
<text x="136.9" y="80.8" transform="rotate(-90 136.9 80.8)">37</text>
<text x="92.4" y="96.5">1</text>
<text x="92.4" y="99.1">2</text>
<text x="92.4" y="101.6">3</text>
<text x="153.1" y="101.6">34</text>
<text x="153.1" y="99.1">35</text>
<text x="153.1" y="96.5">36</text>
<text x="92.4" y="104.1">4</text>
<text x="92.4" y="106.7">5</text>
<text x="153.1" y="106.7">32</text>
<text x="153.1" y="104.1">33</text>
<text x="92.4" y="109.2">6</text>
<text x="92.4" y="111.8">7</text>
<text x="153.1" y="111.8">30</text>
<text x="153.1" y="109.2">31</text>
<text x="92.1" y="119.4">10</text>
<text x="92.4" y="114.3">8</text>
<text x="92.4" y="116.8">9</text>
<text x="153.1" y="119.4">27</text>
<text x="153.1" y="116.8">28</text>
<text x="153.1" y="114.3">29</text>
<text x="92.1" y="121.9">11</text>
<text x="92.1" y="124.5">12</text>
<text x="153.1" y="124.5">25</text>
<text x="153.1" y="121.9">26</text>
<text x="109" y="141.8" transform="rotate(-90 109 141.8)">13</text>
<text x="111.5" y="141.8" transform="rotate(-90 111.5 141.8)">14</text>
<text x="114" y="141.8" transform="rotate(-90 114 141.8)">15</text>
<text x="116.6" y="141.8" transform="rotate(-90 116.6 141.8)">16</text>
<text x="119.1" y="141.8" transform="rotate(-90 119.1 141.8)">17</text>
<text x="121.7" y="141.8" transform="rotate(-90 121.7 141.8)">18</text>
<text x="124.2" y="141.8" transform="rotate(-90 124.2 141.8)">19</text>
<text x="126.7" y="141.8" transform="rotate(-90 126.7 141.8)">20</text>
<text x="129.3" y="141.8" transform="rotate(-90 129.3 141.8)">21</text>
<text x="131.8" y="141.8" transform="rotate(-90 131.8 141.8)">22</text>
<text x="134.4" y="141.8" transform="rotate(-90 134.4 141.8)">23</text>
<text x="136.9" y="141.8" transform="rotate(-90 136.9 141.8)">24</text>
</g>
</svg>
